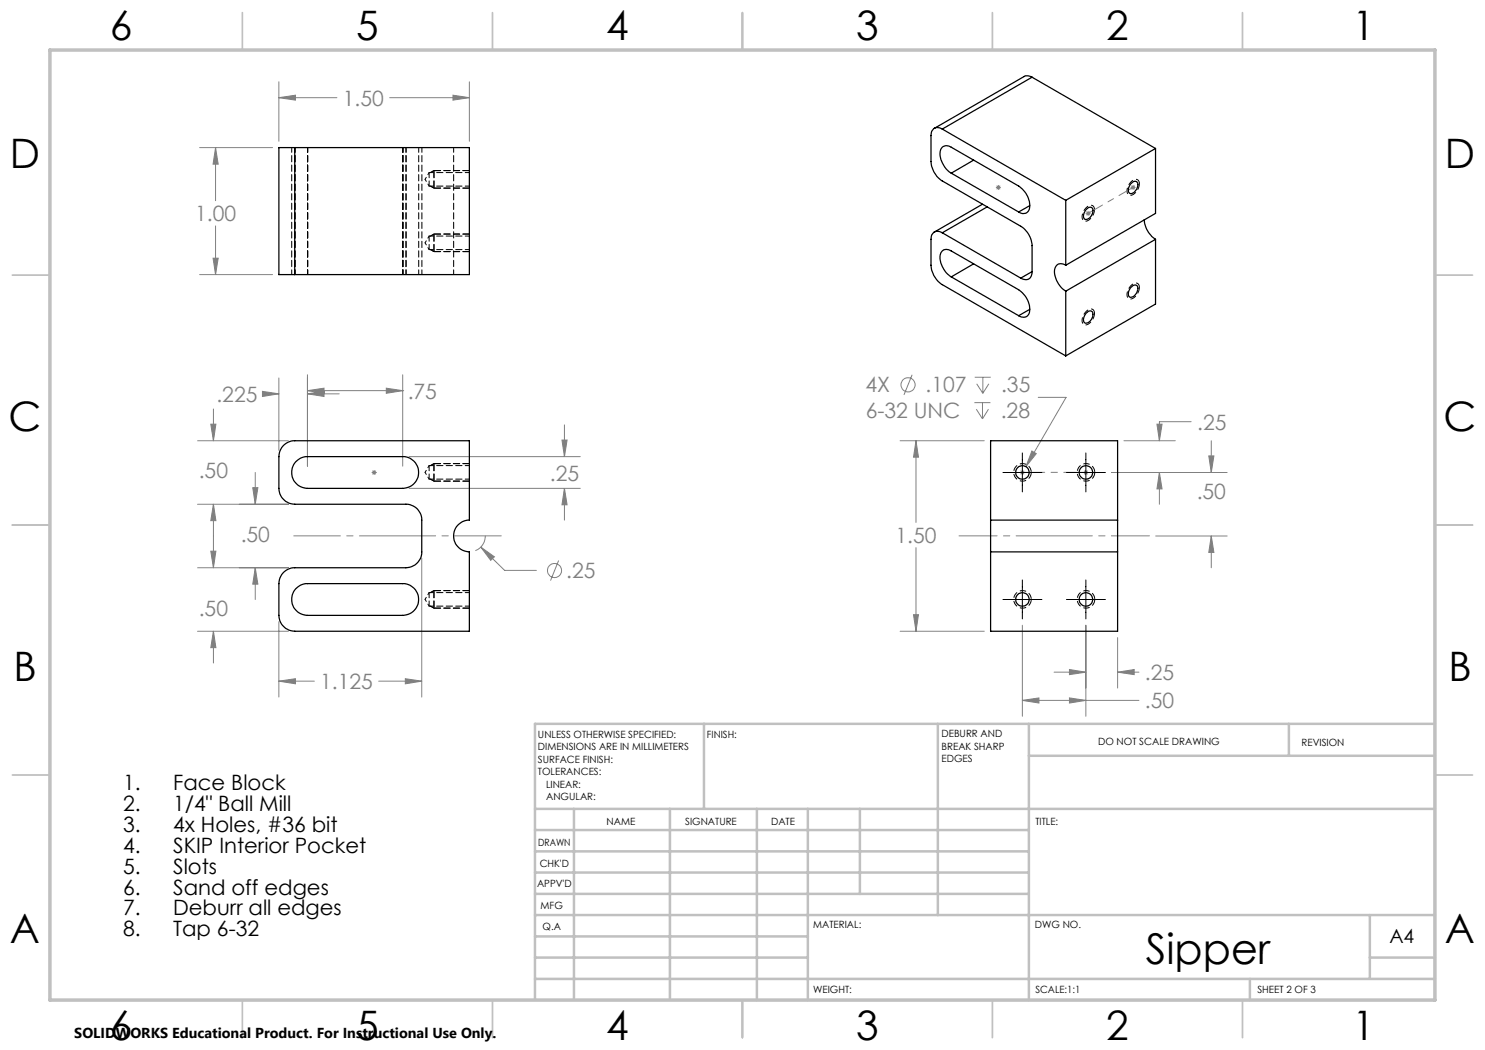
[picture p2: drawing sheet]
<svg xmlns="http://www.w3.org/2000/svg" width="297mm" height="210mm" viewBox="0 0 297 210" stroke-linecap="round" stroke-linejoin="round" font-family="sans-serif">
<g fill="none" stroke="#808080" stroke-width=".2">
<path d="M55.8 19.5l3.3-.5v1zM55.8 16.4v11.8M55.8 19.5h11.6M77.9 19.5h16M90.6 19l3.3 .5-3.3 .5zM93.9 16.4v11.8M39.9 29.5h14.6M43.1 29.5l.5 3.3h-1zM43.1 29.5v10.6M199.2 37.5h1M199.3 37.1l.7 .7M199.7 37v1"/>
<path d="M200 37.1l-.7 .7M226.1 37.5h1M226.3 37.1l.7 .7M226.6 37v1M227 37.1l-.7 .7M39.9 54.9h14.6M42.6 51.6h1l-.5 3.3zM43.1 45.2v9.7M217.1 42.7h1M217.3 42.3l.7 .7M217.6 42.2v1M218 42.3l-.7 .7"/>
<path d="M52.5 78.3l3.3 .5-3.3 .5zM52.7 78.8h3.1M55.8 75.6v14.5M61.5 78.8l3.3-.5v1zM61.5 78.1l3.3-.5v1.1zM61.5 75v18.2M61.5 78.8h6.3M61.5 78.1h19M77.3 77.6l3.2 .5-3.2 .6zM80.5 78.1h.1M80.5 75v18.2M182.4 75l-1.6 4"/>
<path d="M194.9 75.5h3.3M195.3 76.8l1.3 1.9M196.6 75.5v3.2M197.8 76.8l-1.2 1.9M207.6 79.5h5.6l-8 13.8M39.5 88.2h18.2M42.2 84.8h1l-.5 3.4zM42.7 81.8v6.4M50.6 97.5h1l-.6 3.4zM51 94.5v6.4M74.3 94.5h1.1M74.5 94.1l.7 .8"/>
<path d="M74.8 94v1M75.2 94.1l-.7 .8M81.8 91.3h34.3M81.8 97.7h34.3M112.4 88h1l-.5 3.3zM112.9 97.7l.5 3.3h-1zM112.9 85v6.3M112.9 97.7v6.3M180 88.2h16.8M183.2 88.2l.5 3.2h-1zM183.2 88.2v16.3M194.9 80.5h3.2"/>
<path d="M195.3 81.8l1.2 2M196.5 80.5v3.3M197.7 81.8l-1.2 2M204 94.5h1M204.1 94.1l.7 .8M204.5 94v1M204.8 94.1l-.7 .8M206.4 90.2l.9 .5-2.1 2.6zM216.7 94.5h1M216.8 94.1l.7 .8M217.2 94v1M217.5 94.1l-.7 .8"/>
<path d="M222.4 94.5h23M224.8 88.2h10.3M231.4 84.8h1l-.5 3.4zM231.9 94.5l.5 3.3h-1zM231.9 94.5v6.4M238.2 84.3h-6.3v3.9M241.8 91.2h1l-.5 3.3zM242.3 88.2v6.3M39.5 100.9h18.2M39.5 113.6h18.2M42.2 110.2h1l-.5 3.4zM42.7 100.9v12.7"/>
<path d="M42.7 100.9l.5 3.2h-1zM51 113.6l.6 3.2h-1zM51 113.6v6.3M84.3 111.6v27.8M96.2 109.4l4.7 4.7h6.4M96.2 109.4l2.7 2-.8 .7zM97 107.2a3.1 3.1 0 0 1-1.9 2.9M111.7 112.1l-1.6 4M183.2 109.5v16.8M231.1 107.2h14.3M242.3 107.2l.5 3.3h-1zM242.3 107.2v6.4"/>
<path d="M39.5 126.3h18.2M42.7 126.3v6.3M42.7 126.3l.5 3.2h-1zM55.8 136.2l3.3-.5v1.1zM55.8 124.3v15.1M55.8 136.2h7.1M75.7 136.2h8.6M81.1 135.7l3.2 .5-3.2 .6zM180 126.3h16.8M182.7 122.9h1l-.5 3.4zM204.5 125.1v18.2M210.8 134.4h6.4"/>
<path d="M213.9 139.6l3.3 .5-3.3 .5zM213.9 133.9l3.3 .5-3.3 .5zM217.2 125.1v18.2M223.5 134.4l3.3-.5v1zM223.5 127.5v10.1M223.5 134.4h4.3M204.5 140.1l3.3-.5v1zM204.5 140.1h23.3"/>
<circle cx="181.6" cy="77" r="1.42"/>
<circle cx="110.9" cy="114.1" r="1.42"/>
</g>
<path d="M206.3 94.5a1.75 1.75 0 0 1-2.6 1.5 1.75 1.75 0 0 1-.2-3 1.75 1.75 0 0 1 2.7 1.3l.1 .2M219 94.5a1.75 1.75 0 0 1-2.6 1.5 1.75 1.75 0 0 1-.2-3 1.75 1.75 0 0 1 2.7 1.3l.1 .2M206.3 119.9a1.75 1.75 0 0 1-2.6 1.5 1.75 1.75 0 0 1-.2-3 1.75 1.75 0 0 1 2.7 1.3l.1 .2M219 119.9a1.75 1.75 0 0 1-2.6 1.5 1.75 1.75 0 0 1-.2-3 1.75 1.75 0 0 1 2.7 1.3l.1 .2" fill="none" stroke="#000" stroke-width=".2" stroke-dasharray="1.3 .6" stroke-dashoffset="-.1" stroke-linecap="butt"/>
<path d="M227.9 36.8a2.2 2.2 0 0 1-2.1 2.2 1.7 1.7 0 0 1 .3-2.5l.2-.2a.83 .83 0 0 1 1-.4 .83 .83 0 0 1 .6 .9M218.9 41.9a2.2 2.2 0 0 1-2 2.3 1.7 1.7 0 0 1 .2-2.5l.2-.2a.83 .83 0 0 1 1-.5 .83 .83 0 0 1 .6 .9M227.9 57.5a2.2 2.2 0 0 1-2.1 2.3 1.7 1.7 0 0 1 .3-2.5l.2-.3a.83 .83 0 0 1 1-.4 .83 .83 0 0 1 .6 .9M218.9 62.7a2.2 2.2 0 0 1-2 2.2 1.7 1.7 0 0 1 .2-2.4l.2-.3a.83 .83 0 0 1 1-.4 .83 .83 0 0 1 .6 .9" fill="none" stroke="#000" stroke-width=".2" stroke-dasharray="1.3 .6" stroke-linecap="butt"/>
<g fill="none" stroke="#c0c0c0" stroke-width=".35">
<path d="M48.5 2.5v7.5M98.5 2.5v7.5M148.5 2.5v7.5M198.5 2.5v7.5M248.5 2.5v7.5M2.5 55h7.5M287 55h7.5M2.5 105h7.5M287 105h7.5M2.5 155h7.5M287 155h7.5M48.5 200v7.5"/>
<path d="M98.5 200v7.5M148.5 200v7.5M198.5 200v7.5M248.5 200v7.5"/>
</g>
<g fill="none" stroke="#c0c0c0" stroke-width=".5">
<path d="M140.8 144.8v17M187.6 144.8v38.2M205.8 144.8v55.2M205.8 151.2h81.2M257.8 144.8v6.4M287 144.8h-180v55.2M107 161.8h180M107 178.8h98.8M107 174.5h98.8M107 170.3h98.8M107 166h98.8M114.8 161.8v38.2"/>
<path d="M134 161.8v38.2M151.4 161.8v38.2M161.6 161.8v38.2M172 161.8v17M107 195.8h180M107 191.5h54.6M107 187.3h54.6M107 183h180M250 195.8v4.2M274 191.5h13M274 183v12.8"/>
</g>
<path d="M10 10h277v190h-277z" fill="none" stroke="#c0c0c0" stroke-width=".7"/>
<path d="M100.3 107.2h-41.6" fill="none" stroke="#808080" stroke-width=".2" stroke-dasharray="15.2 1.3 1.3 1.3" stroke-dashoffset="5.9"/>
<path d="M191.8 107.2h38.1" fill="none" stroke="#808080" stroke-width=".2" stroke-dasharray="15.2 1.3 1.3 1.3" stroke-dashoffset="7.6"/>
<path d="M204.5 94.5h12.7" fill="none" stroke="#808080" stroke-width=".2" stroke-dasharray="15.2 1.3 1.3 1.3" stroke-dashoffset="10.8"/>
<path d="M217.7 42.7l8.9-5.2" fill="none" stroke="#808080" stroke-width=".2" stroke-dasharray="15.2 1.3 1.3 1.3" stroke-dashoffset="12"/>
<path d="M93.9 37.6h-7.1M93.9 34.1h-7.1M93.9 50.3h-7.1M93.9 46.8h-7.1M93.9 96.2h-7.1M93.9 92.7h-7.1M93.9 118.1h-7.1M93.9 121.6h-7.1" fill="none" stroke="#000" stroke-width=".2" stroke-dasharray="1.3 .6" stroke-dashoffset="-.1"/>
<path d="M86.8 34.1l-.7 .4M86.8 37.6l-.7-.4M86.8 46.8l-.7 .4M86.8 50.3l-.7-.4M86.8 92.7l-.7 .4M86.8 96.2l-.7-.4M86.8 118.1l-.7 .4M86.8 121.6l-.7-.4" fill="none" stroke="#000" stroke-width=".2" stroke-dasharray="1.3 .6" stroke-dashoffset=".4"/>
<path d="M86.8 34.1v3.5M86.8 46.8v3.5M86.8 92.7v3.5M86.8 118.1v3.5" fill="none" stroke="#000" stroke-width=".2" stroke-dasharray="1.3 .6" stroke-dashoffset="-.2"/>
<path d="M200.6 94.5h7.8M204.5 90.6v7.8M213.3 94.5h7.8M217.2 90.6v7.8M200.6 119.9h7.8M204.5 116v7.8M213.3 119.9h7.8M217.2 116v7.8" fill="none" stroke="#000" stroke-width=".2"/>
<path d="M42.7 100.9l.5 3.2h-1zM42.2 84.8h1l-.5 3.4zM42.2 110.2h1l-.5 3.4zM42.7 126.3l.5 3.2h-1zM50.6 97.5h1l-.6 3.4zM51 113.6l.6 3.2h-1zM96.2 109.4l1.9 2.7 .8-.7zM112.4 88h1l-.5 3.3zM112.9 97.7l.5 3.3h-1zM52.5 78.3l3.3 .5-3.3 .5zM61.5 78.8l3.3-.5v1zM61.5 78.1l3.3-.5v1.1zM77.3 77.6l3.2 .5-3.2 .6zM55.8 136.2l3.3-.5v1.1zM81.1 135.7l3.2 .5-3.2 .6zM55.8 19.5l3.3-.5v1zM90.6 19l3.3 .5-3.3 .5zM43.1 29.5l.5 3.3h-1zM42.6 51.6h1l-.5 3.3zM206.4 90.2l-1.2 3.1 2.1-2.6zM183.2 88.2l.5 3.2h-1zM182.7 122.9h1l-.5 3.4zM241.8 91.2h1l-.5 3.3zM242.3 107.2l.5 3.3h-1zM204.5 140.1l3.3-.5v1zM213.9 139.6l3.3 .5-3.3 .5zM213.9 133.9l3.3 .5-3.3 .5zM223.5 134.4l3.3-.5v1zM231.9 94.5l.5 3.3h-1zM231.4 84.8h1l-.5 3.4z" fill="#808080"/>
<g fill="none" stroke="#000" stroke-width=".25">
<path d="M206.4 15.4l-.8-.2h-.7l-18 10.5M206.4 15.4l-17.9 10.4M206.4 15.4l24.7 14.3M58.9 29.5h-3.1v25.4h3.1M58.9 29.5h35v25.4h-35M58.9 29.5v25.4M188.5 25.8a1.38 1.38 0 0 0-1.6-.1 1.38 1.38 0 0 0-.7 1.4v5.2a4.9 4.9 0 0 0 2.3 3.9l15.7 9.1a4.8 4.8 0 0 1 2.2 3.8v5.2M188.5 25.8l24.6 14.3M190.3 34.6a4.6 4.6 0 0 1-2.1-4.8 1.36 1.36 0 0 1 2.1-.4l13.4 7.8a4.5 4.5 0 0 1 2.1 4.8 1.34 1.34 0 0 1-2.1 .4M190.3 34.6l13.4 7.8M194.7 32l-4.4 2.6M226.1 36.8a.85 .85 0 0 1 1.3-.3 1.68 1.68 0 0 1-1.4 2.2 1.33 1.33 0 0 1 .1-1.9z"/>
<path d="M231.1 29.7l-18 10.4M231.1 29.7v13l-18 10.3M188.5 46.6a1.38 1.38 0 0 0-1.6-.2 1.38 1.38 0 0 0-.7 1.5v5.1a4.9 4.9 0 0 0 2.3 3.9l24.6 14.3M188.5 46.6l15.7 9M190.3 55.4a4.6 4.6 0 0 1-2.1-4.8 1.36 1.36 0 0 1 2.1-.4l13.4 7.8a4.5 4.5 0 0 1 2.1 4.8 1.34 1.34 0 0 1-2.1 .3M190.3 55.4l13.4 7.7M194.7 52.8l-4.4 2.6M196.5 40.8l-9.6 5.6M197.4 41.4l-8.9 5.2M206 41.1l-2.3 1.3M206.4 54.3a1.37 1.37 0 0 1-.6 1.5 1.37 1.37 0 0 1-1.6-.2M206.4 54.3l-2.2 1.3"/>
<path d="M213.1 53a1.4 1.4 0 0 0-1.6-.1 1.4 1.4 0 0 0-.6 1.6 5.2 5.2 0 0 0 2.2 3.7M213.1 40.1v12.9M213.1 58.2v13M217.2 42a.85 .85 0 0 1 1.3-.3 1.68 1.68 0 0 1-1.5 2.2 1.16 1.16 0 0 1 0-1.7zM226.1 57.5a.9 .9 0 0 1 1.3-.3 1.69 1.69 0 0 1-1.4 2.2 1.33 1.33 0 0 1 .1-1.9zM228.8 43.9a5.1 5.1 0 0 0 2.3 4M231.1 47.9v12.9l-18 10.4M231.1 47.9l-18 10.3M206 61.9l-2.3 1.2M217.2 62.7a.89 .89 0 0 1 1.3-.3 1.69 1.69 0 0 1-1.5 2.2 1.25 1.25 0 0 1 .2-1.9zM56.9 88.9l.6-.4 1.1-.3h35.3v15.8a3.2 3.2 0 0 0-3.2 3.2 3.2 3.2 0 0 0 3.2 3.2v15.9h-35a3.2 3.2 0 0 1-3.1-3.2v-6.4a3.2 3.2 0 0 1 3.1-3.1h22.3a3.2 3.2 0 0 0 3.1-3.2v-6.4a3.1 3.1 0 0 0-3.1-3.1h-22.3a3.2 3.2 0 0 1-3.1-3.2v-6.8l.4-1.1zM59.2 92.3l.9-.7 1-.3h19.4a3.2 3.2 0 0 1 3.2 3.2 3.2 3.2 0 0 1-3.2 3.2h-19a3.2 3.2 0 0 1-2.9-2 3.2 3.2 0 0 1 .6-3.4z"/>
<path d="M59.2 117.7l.9-.7 1-.3h19.4a3.2 3.2 0 0 1 3.2 3.2 3.2 3.2 0 0 1-3.2 3.2h-19a3.2 3.2 0 0 1-2.9-2 3.2 3.2 0 0 1 .6-3.4zM198.1 104v6.4M198.1 104v-15.8h25.4v15.8M198.1 110.4v15.9h25.4v-15.9M198.1 110.4h25.4M198.1 104h25.4M223.5 104v6.4"/>
<circle cx="204.5" cy="94.5" r="1.36"/>
<circle cx="217.2" cy="94.5" r="1.36"/>
<circle cx="204.5" cy="119.9" r="1.36"/>
<circle cx="217.2" cy="119.9" r="1.36"/>
</g>
<path d="M85.8 34.5v2.7M85.8 47.2v2.7M85.8 93.1v2.7M85.8 118.5v2.7" fill="none" stroke="#000" stroke-width=".2" stroke-dasharray="1.3 .6" stroke-dashoffset=".2"/>
<path d="M85.8 37.2h8.1M93.9 34.5h-8.1M85.8 49.9h8.1M93.9 47.2h-8.1M85.8 95.8h8.1M93.9 93.1h-8.1M93.9 118.5h-8.1M85.8 121.2h8.1" fill="none" stroke="#000" stroke-width=".2" stroke-dasharray="1.3 .6" stroke-dashoffset=".4"/>
<path d="M85 35.9l.8 1.3M85.8 34.5l-.8 1.4M85 48.6l.8 1.3M85.8 47.2l-.8 1.4M85 94.5l.8 1.3M85.8 93.1l-.8 1.4M85 119.9l.8 1.3M85.8 118.5l-.8 1.4" fill="none" stroke="#000" stroke-width=".2" stroke-dasharray="1.3 .6" stroke-dashoffset=".8"/>
<path d="M58.3 29.5v25.4M59 29.5v25.4M61.5 29.5v25.4M80.6 29.5v25.4M81.2 29.5v25.4M90.7 29.5v25.4M59 54.9v-25.4M81.2 54.9v-25.4M83.7 54.9v-25.4M84.4 54.9v-25.4" fill="none" stroke="#000" stroke-width=".2" stroke-dasharray="1.3 .6" stroke-dashoffset=".3"/>
<text font-size="8.5" x="229.2" y="192.7">Sipper</text>
<g font-size="8.1">
<text x="22" y="8">6</text>
<text x="71.2" y="8">5</text>
<text x="121.2" y="8">4</text>
<text x="171.3" y="8">3</text>
<text x="221.3" y="8">2</text>
<text x="270.5" y="8">1</text>
<text x="2" y="33.6">D</text>
<text x="289" y="33.6">D</text>
<text x="1.7" y="86.1">C</text>
<text x="288.7" y="86.1">C</text>
<text x="2.7" y="136.1">B</text>
<text x="289.7" y="136.1">B</text>
<text x="2" y="188.6">A</text>
<text x="289" y="188.6">A</text>
<text x="22" y="208">6</text>
<text x="71.2" y="208">5</text>
<text x="121.2" y="208">4</text>
<text x="171.3" y="208">3</text>
<text x="221.3" y="208">2</text>
<text x="270.5" y="208">1</text>
</g>
<g font-size="4.2" fill="#808080">
<text x="68.6" y="21.1">1.50</text>
<text x="39" y="44.3">1.00</text>
<text x="43.3" y="80.4">.225</text>
<text x="81.5" y="79.7">.75</text>
<text x="173.1" y="78.5">4X</text>
<text x="173.1" y="83.6">6-32 UNC</text>
<text x="185.1" y="78.5">.107</text>
<text x="200.2" y="83.6">.28</text>
<text x="200.2" y="78.5">.35</text>
<text x="239.4" y="85.9">.25</text>
<text x="39.8" y="95.5">.50</text>
<text x="110" y="96.1">.25</text>
<text x="239.3" y="99.7">.50</text>
<text x="48.1" y="108.4">.50</text>
<text x="179.1" y="108.6">1.50</text>
<text x="113.3" y="115.6">.25</text>
<text x="39.8" y="123.1">.50</text>
<text x="64" y="137.8">1.125</text>
<text x="229" y="136">.25</text>
<text x="229" y="141.7">.50</text>
</g>
<g font-size="4.2">
<text x="24.6" y="158">1.</text>
<text x="34.6" y="158">Face Block</text>
<text x="24.6" y="162.2">2.</text>
<text x="24.6" y="166.4">3.</text>
<text x="34.6" y="162.2">1/4&quot; Ball Mill</text>
<text x="34.6" y="166.4">4x Holes, #36 bit</text>
<text x="24.6" y="170.6">4.</text>
<text x="34.6" y="170.6">SKIP Interior Pocket</text>
<text x="24.6" y="174.7">5.</text>
<text x="24.6" y="178.9">6.</text>
<text x="34.6" y="174.7">Slots</text>
<text x="34.6" y="178.9">Sand off edges</text>
<text x="24.6" y="183.1">7.</text>
<text x="34.6" y="183.1">Deburr all edges</text>
<text x="24.6" y="187.3">8.</text>
<text x="34.6" y="187.3">Tap 6-32</text>
</g>
<text font-size="3.9" x="277.9" y="188.5">A4</text>
<text font-size="2.9" x="14.9" y="207.6">SOLIDWORKS Educational Product. For Instructional Use Only.</text>
<g font-size="2">
<text x="107.6" y="147.6">UNLESS OTHERWISE SPECIFIED:</text>
<text x="141.4" y="147.6">FINISH:</text>
<text x="188.3" y="147.5">DEBURR AND</text>
<text x="188.3" y="150">BREAK SHARP</text>
<text x="219.6" y="149">DO NOT SCALE DRAWING</text>
<text x="260.3" y="149.2">REVISION</text>
<text x="107.6" y="150.1">DIMENSIONS ARE IN MILLIMETERS</text>
<text x="107.6" y="152.6">SURFACE FINISH:</text>
<text x="107.6" y="155.1">TOLERANCES:</text>
<text x="188.3" y="152.5">EDGES</text>
<text x="109.2" y="157.6">LINEAR:</text>
<text x="109.2" y="160.1">ANGULAR:</text>
<text x="121.3" y="165">NAME</text>
<text x="137" y="164.9">SIGNATURE</text>
<text x="154.2" y="164.9">DATE</text>
<text x="207.1" y="164.9">TITLE:</text>
<text x="107.6" y="169.1">DRAWN</text>
<text x="107.9" y="173.3">CHK'D</text>
<text x="107.4" y="177.4">APPV'D</text>
<text x="108.1" y="181.8">MFG</text>
<text x="108.5" y="186">Q.A</text>
<text x="162.6" y="185.5">MATERIAL:</text>
<text x="207" y="185.5">DWG NO.</text>
<text x="162.6" y="198.5">WEIGHT:</text>
<text x="207.1" y="198.6">SCALE:1:1</text>
<text x="251.5" y="198.6">SHEET 2 OF 3</text>
</g>
</svg>
